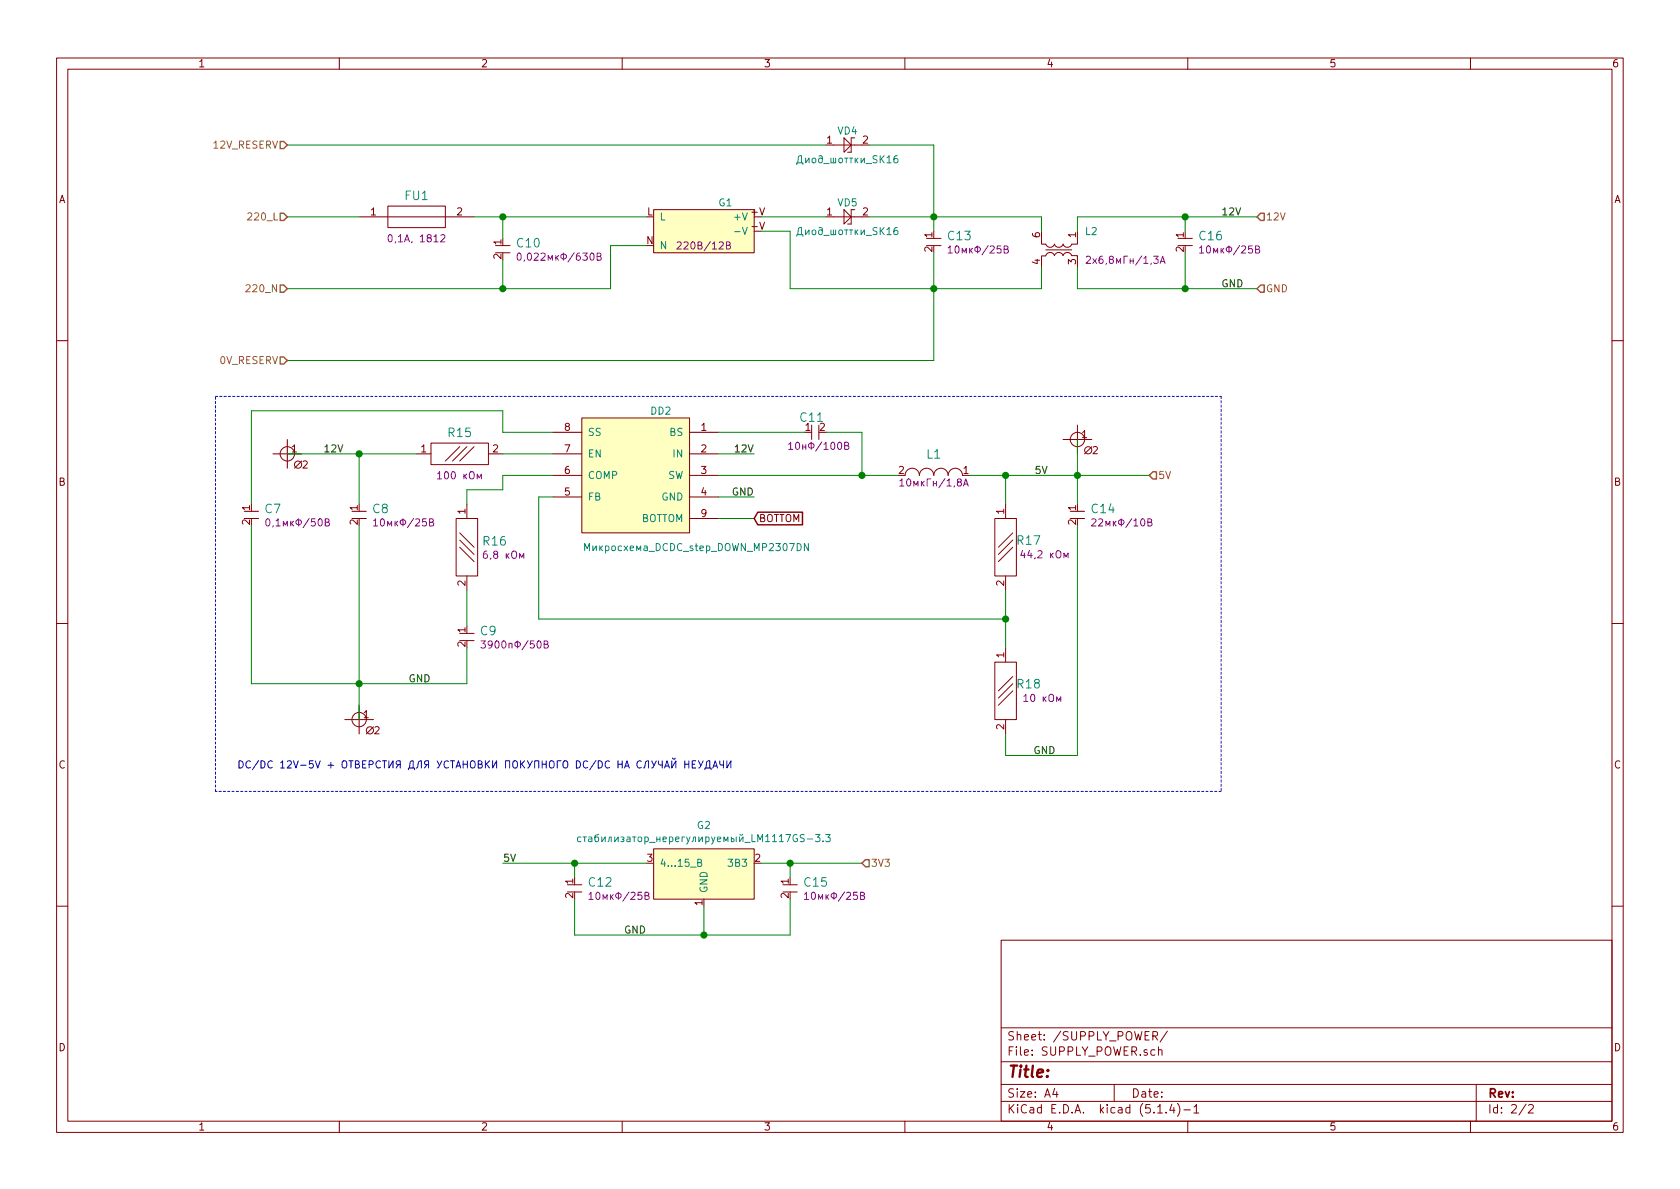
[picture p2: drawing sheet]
<svg xmlns="http://www.w3.org/2000/svg" width="297mm" height="210mm" viewBox="0 0 297 210" stroke-linecap="round" stroke-linejoin="round" font-family="sans-serif">
<g fill="none" stroke="#840000" stroke-width=".18">
<path d="M10 10.3h277v189.9h-277zM12 12.2h273v186.1h-273zM60 10.3v1.9M110 10.3v1.9M160 10.3v1.9M210 10.3v1.9M260 10.3v1.9M63.5 38.3h20.3M68.6 36.4h10.1v3.9h-10.1zM115.6 37.1h17.7v7.6h-17.7zM147.3 38.3h5.1M147.3 25.6h5.1"/>
<path d="M149.2 24.4l1.3 1.2-1.3 1.3zM149.2 37.1l1.3 1.2-1.3 1.3zM150.5 24.4v2.5h-.6M150.5 37.1v2.5h-.6M87.6 43.4h2.6M87.6 44.7h2.6M163.8 42.2h2.6M163.8 43.4h2.6M184.1 42.2v1h.8a.8 .8 0 0 0 .8 .5 .8 .8 0 0 0 .7-.5 .8 .8 0 0 0 .8 .5 .8 .8 0 0 0 .8-.5 .8 .8 0 0 0 .7 .5 .8 .8 0 0 0 .8-.5h1v-1M184.1 45.3h.8M184.9 45.2a.8 .8 0 0 1 .8-.6 .8 .8 0 0 1 .7 .6 .8 .8 0 0 1 .8-.6 .8 .8 0 0 1 .8 .6 .8 .8 0 0 1 .7-.6 .8 .8 0 0 1 .8 .6h1v.4M184.9 44.2h4.6"/>
<path d="M208.3 42.2h2.5M208.3 43.4h2.5M10 60.2h2M50.8 77.7v5.1M76.2 78.4h10.2v3.8h-10.2zM81.3 79l-2.6 2.5M82.5 79l-2.5 2.5M83.8 79l-2.5 2.5M97.8 76.4h5.1M102.9 73.9h19v20.3h-19zM121.9 76.4h5.1M143.5 75.2v2.5"/>
<path d="M144.8 75.2v2.5M188 77.7h5M190.5 75.2v5.1M193 79l-1.2 1.3M285 60.2h2M43.2 90.4h2.5M43.2 91.7h2.5M48.3 80.3h5M53.3 81.5l-1.2 1.3M62.2 90.4h2.6M62.2 91.7h2.6M73.7 80.3h2.5"/>
<path d="M80.6 91.7h3.9v10.1h-3.9zM81.3 94.2l2.5 2.6M81.3 95.5l2.5 2.5M81.3 96.8l2.5 2.5M82.5 89.1v2.6M86.4 80.3h2.5M97.8 80.3h5.1M97.8 84.1h5.1M97.8 87.9h5.1M121.9 91.7h5.1M121.9 80.3h5.1M121.9 84.1h5.1"/>
<path d="M121.9 87.9h5.1M160 84.1a1.27 1.27 0 0 1 1.3-1.3 1.27 1.27 0 0 1 1.3 1.3 1.27 1.27 0 0 1 1.2-1.3 1.27 1.27 0 0 1 1.3 1.3 1.27 1.27 0 0 1 1.3-1.3 1.27 1.27 0 0 1 1.2 1.3 1.27 1.27 0 0 1 1.3-1.3 1.27 1.27 0 0 1 1.3 1.3M175.9 91.7h3.8v10.1h-3.8zM177.8 89.1v2.6M179.1 94.2l-2.6 2.6M179.1 95.5l-2.6 2.5M179.1 96.8l-2.6 2.5M189.2 90.4h2.6M189.2 91.7h2.6M10 110.3h2M81.3 112h2.5M81.3 113.3h2.5"/>
<path d="M82.5 101.8v2.6M175.9 117.1h3.8v10.1h-3.8zM177.8 101.8v2.6M177.8 114.5v2.6M179.1 119.6l-2.6 2.6M285 110.3h2M61 127.2h5M63.5 124.7v5.1M66 128.5l-1.2 1.3M177.8 127.2v2.6M179.1 120.9l-2.6 2.5M179.1 122.2l-2.6 2.5"/>
<path d="M100.3 156.5h2.6M100.3 157.7h2.6M115.6 150.1h17.7v8.9h-17.7zM138.4 156.5h2.6M138.4 157.7h2.6M10 160.2h2M177 166.3h108v32h-108zM285 160.2h2M60 198.3v1.9M110 198.3v1.9M160 198.3v1.9M177 194.8h108"/>
<path d="M177 191.8h108M177 187.8h108M177 181.8h108M186.5 192.5l-.4 1h1M186.8 193v1M197 191.8v3M203.8 183.2l.7-.1 .2-.2-.1-.3-.2-.2h-.6v1.5M204.2 183.2l.5 .7M204.7 196.8h.8M204.8 185.7l.3-.1 .3 .1 .1 .9M204.8 185.1v1.5M206.2 196.7v.1"/>
<path d="M206.4 182.3l-1.3 2M207.2 195.2l-.4 1.1h.9M207.5 195.8v1M208.2 195.1a1.71 1.71 0 0 1 0 2.3M209.3 196.3h1.2M210 198.3v1.9M211.1 195.8l.4-.5v1.5M211.1 196.8h.9M260 198.3v1.9M261 191.8v6.5M269.8 195.2l-1.2 2M270.3 195.5l.2-.2h.3l.3 .5-.9 1h.9"/>
<circle cx="190.5" cy="77.7" r="1.27"/>
<circle cx="192.4" cy="79.6" r=".63"/>
<circle cx="50.8" cy="80.3" r="1.27"/>
<circle cx="52.7" cy="82.2" r=".63"/>
<circle cx="63.5" cy="127.2" r="1.27"/>
<circle cx="65.4" cy="129.2" r=".63"/>
</g>
<g fill="none" stroke="#840084" stroke-width=".18">
<path d="M68.8 41.6l.1-.1a.69 .69 0 0 1 .5 .6 .69 .69 0 0 1-.5 .7l-.2-.3-.1-.2zM78 41.6l.4-.1 .3 .4-.1 .2-.7 .7h.8M91.5 44.9l.2-.2a.69 .69 0 0 1 .5 .7 .69 .69 0 0 1-.5 .6l-.2-.1-.1-.4zM92.8 46l-.2 .2M93.4 44.9l.1-.2a.67 .67 0 0 1 .5 .7 .67 .67 0 0 1-.5 .6l-.2-.2-.1-.3zM94.5 44.9l.4-.2 .3 .4-.1 .2-.7 .7h.8M103 44.7h.8l-.4 .5 .4 .2v.4l-.2 .2-.6-.1M104.4 44.9l.2-.2a.69 .69 0 0 1 .4 .7 .69 .69 0 0 1-.4 .6l-.2-.2-.1-.3zM105.6 45.4l.5-.1 .1-.2v-.2l-.6-.2v1.3h.5l.1-.1 .1-.3-.3-.2M119.7 42.9l.5-.1 .2 .3v.2l-.7 .7h.7M120.9 42.9l.5-.1 .2 .1 .1 .2-.1 .2-.7 .7h.8M127.2 42.9l.5-.1 .2 .3-.1 .2-.7 .7h.8"/>
<path d="M128.4 43.4l.6-.1 .1-.2-.1-.2-.6-.1v1.2h.5l.2-.1 .1-.3-.3-.2M167.6 43.8l.4-.3v1.2M167.6 44.7h.8M169 43.6l.2-.1a.69 .69 0 0 1 .4 .6 .69 .69 0 0 1-.4 .6l-.2-.1-.1-.3zM170.1 44.7v-.8l.4 .7 .3-.7v.8M175.1 43.6l.5-.1 .2 .3-.1 .2-.7 .7h.8M177 43.5h-.6l-.1 .6 .2-.1 .5 .1v.5l-.2 .1-.5-.1M177.5 44.1l.6-.1 .1-.2v-.2l-.7-.1v1.2h.6l.1-.1 .1-.3-.3-.2M192.1 45.4l.5-.1 .2 .4-.8 .9h.8M193.2 45.7l.7 .9M193.9 45.7l-.7 .9M194.9 45.3l-.3 .1a.81 .81 0 0 0 0 1.2l.3-.1 .1-.5-.2-.2h-.2l-.3 .2"/>
<path d="M203.6 46.5l-.1 .3M204 45.3h.8l-.5 .5 .4 .1v.6l-.2 .1-.5-.1M205.1 46.6l.5-1.3 .4 1.3M205.3 46.2h.6M212.1 43.8l.3-.3v1.2M212.1 44.7h.7M213.4 43.6l.2-.1a.69 .69 0 0 1 .4 .6 .69 .69 0 0 1-.4 .6l-.2-.1-.1-.3zM214.6 44.7v-.8l.3 .7 .4-.7v.8M219.5 43.6l.5-.1 .2 .3v.2l-.7 .7h.7M221.4 43.5h-.6l-.1 .6 .2-.1 .5 .1v.5l-.2 .1-.5-.1M222 44.1l.6-.1 .1-.2-.1-.2-.6-.1v1.2h.5l.2-.1v-.3l-.3-.2M139.4 78.6l.4-.4v1.3"/>
<path d="M139.4 79.5h.8M140.8 78.3l.2-.1a.69 .69 0 0 1 .4 .6 .69 .69 0 0 1-.4 .7l-.2-.2-.1-.3zM148.2 78.3l.2-.1a.67 .67 0 0 1 .4 .6 .67 .67 0 0 1-.4 .7l-.3-.5zM149.4 78.8h.5l.1-.2v-.3l-.6-.1v1.3h.5l.1-.2 .1-.3-.3-.2M47.1 91.9l.2-.2a.67 .67 0 0 1 .4 .7 .67 .67 0 0 1-.4 .6l-.3-.2v-.3zM48.3 93l-.1 .2M48.8 92.1l.4-.4v1.3M48.8 93h.7M55.7 91.7h-.6l-.1 .6 .2-.1 .5 .1v.6l-.2 .1-.5-.1M56.4 91.9l.1-.2a.67 .67 0 0 1 .5 .7 .67 .67 0 0 1-.5 .6l-.3-.5zM57.5 92.3h.6l.1-.2-.1-.2-.6-.2v1.3h.5l.2-.1v-.3l-.3-.3M66 92.1l.4-.4v1.3"/>
<path d="M66 93h.8M67.4 91.9l.2-.2a.69 .69 0 0 1 .4 .7 .69 .69 0 0 1-.4 .6l-.2-.1-.1-.4zM68.5 93v-.8l.4 .6 .3-.6v.8M73.5 91.9l.5-.2 .2 .4-.1 .2-.7 .7h.8M75.4 91.7h-.6l-.1 .6 .2-.1 .5 .1v.6l-.2 .1-.5-.1M75.9 92.3h.6l.1-.2v-.2l-.7-.2v1.3h.5l.2-.1 .1-.3-.3-.3M77.4 83.8l.3-.4v1.3M77.4 84.7h.7M78.7 83.5l.2-.1a.67 .67 0 0 1 .4 .6 .67 .67 0 0 1-.4 .7l-.2-.1-.1-.4zM83.1 83.6l.2-.2a.45 .45 0 0 1 .5 .4v.4l-.1 .4h-.5a.92 .92 0 0 1-.1-1zM84.4 84.7v-.9l.3 .7 .4-.7v.9M86.1 97.5h-.4a.87 .87 0 0 0 0 1.2l.4-.1v-.5l-.4-.2-.2 .3"/>
<path d="M86.8 98.7l-.1 .2M90.6 97.6l.2-.1a.45 .45 0 0 1 .5 .4v.4l-.1 .4h-.5a.92 .92 0 0 1-.1-1.1zM91.9 98.7v-.8l.4 .6 .3-.6v.8M159.1 85l.4-.3v1.2M159.1 85.9h.7M160.4 84.8l.2-.1a.67 .67 0 0 1 .5 .6 .67 .67 0 0 1-.5 .6l-.3-.4zM161.6 85.9v-.8l.4 .7 .3-.7v.8M167.4 85.9h.8M168.8 85.9l-.1 .2M169.5 85.2l-.2-.1v-.3l.2-.1 .4 .1v.3l-.5 .2-.1 .2v.2l.2 .2h.4l.1-.2-.1-.4-.2-.1M170.4 85.9l.4-1.2 .4 1.2M170.5 85.6h.6"/>
<path d="M180.8 97.3l-.3 .9h.8M181.1 97.8v.8M182 97.3l-.3 .9h.8M186.8 97.6l.2-.2a.47 .47 0 0 1 .6 .4l-.1 .7-.2 .1h-.4a1 1 0 0 1-.1-1zM188.1 98.6v-.8l.4 .7 .3-.7v.8M193 91.9l.5-.2 .3 .4-.8 .9h.8M194.3 91.9l.4-.2 .3 .4-.1 .2-.7 .7h.8M195.5 93v-.8l.4 .6 .3-.6v.8M200.5 93h.7M201.8 91.9l.2-.2a.67 .67 0 0 1 .4 .7 .67 .67 0 0 1-.4 .6l-.3-.5zM202.9 92.3h.6l.1-.2v-.2l-.7-.2v1.3h.6l.1-.1 .1-.3-.3-.3M85 113.3h.8l-.4 .5 .4 .1v.5l-.2 .2-.6-.1"/>
<path d="M87 113.9l-.2 .2h-.3l-.2-.2 .1-.4 .1-.2h.3l.2 .3a.97 .97 0 0 1-.2 .9l-.4 .1M95.1 113.5l.1-.2a.67 .67 0 0 1 .5 .7 .67 .67 0 0 1-.5 .6l-.3-.5zM96.2 113.9h.6v-.4l-.6-.2v1.3h.5l.3-.2v-.2l-.4-.3M181 123.1l.4-.3v1.2M181 124h.7M182.3 122.9l.2-.1a.67 .67 0 0 1 .5 .6 .67 .67 0 0 1-.5 .6l-.3-.4zM185.5 123l.1-.1a.42 .42 0 0 1 .6 .1 .88 .88 0 0 1-.2 1h-.4a1.07 1.07 0 0 1-.1-1zM186.8 124v-.8l.4 .7 .4-.7v.8M104.1 158.1l.4-.3v1.2M104.1 159h.8M105.5 157.9l.2-.1a.69 .69 0 0 1 .4 .6 .69 .69 0 0 1-.4 .6l-.2-.1-.1-.3zM106.6 159v-.8l.4 .7 .3-.7v.8"/>
<path d="M111.6 157.9l.5-.1 .2 .3-.1 .2-.7 .7h.8M113.5 157.8h-.6l-.1 .6 .2-.1 .5 .1v.5l-.2 .1-.5-.1M114 158.4l.6-.1 .1-.2v-.2l-.7-.1v1.2h.6l.1-.1 .1-.3-.3-.2M142.2 158.1l.4-.3v1.2M142.2 159h.8M143.6 157.9l.2-.1a.69 .69 0 0 1 .4 .6 .69 .69 0 0 1-.4 .6l-.2-.1-.1-.3zM144.7 159v-.8l.4 .7 .3-.7v.8M149.7 157.9l.5-.1 .2 .3-.1 .2-.7 .7h.8M151.6 157.8h-.6l-.1 .6 .2-.1 .5 .1v.5l-.2 .1-.5-.1M152.1 158.4l.6-.1 .1-.2v-.2l-.7-.1v1.2h.6l.1-.1 .1-.3-.3-.2"/>
</g>
<g fill="#ffffc2" stroke="#ffffc2" stroke-width=".18">
<path d="M115.6 150.1h17.7v8.9h-17.7z"/>
<path d="M102.9 73.9h19v20.3h-19z"/>
<path d="M115.6 37.1h17.7v7.6h-17.7z"/>
</g>
<g fill="none" stroke="#008484" stroke-width=".18">
<path d="M140.9 29.1v-.3h1.1v.3M141 28.8l.2-1 .2-.3h.3v1.3M142.4 28v.8l.7-.8v.8M143.6 28.1l.2-.1 .4 .1v.5l-.1 .1-.3 .1-.2-.1zM144.8 27.6l.4-.1 .2 .3-.1 .9-.1 .1-.3-.1-.2-.1 .2-.6h.3l.2 .1M145.6 28.9h1M153.1 28.9h1M155.1 27.6l-.5-.1-.2 .2v.3l.6 .3 .1 .3-.3 .2-.4-.1M155.6 27.5v1.3M155.8 28.1l.5 .7M156.3 27.5l-.7 .8M156.8 27.9l.4-.4v1.3"/>
<path d="M156.8 28.8h.8M158.6 27.5l-.4 .2-.2 .4 .1 .6 .2 .1 .3-.1 .2-.1-.2-.5-.3-.1-.3 .3M129.9 41h1M131.3 40.2l.4 1.2 .4-1.2M140.9 41.8v-.3h1.1v.3M141 41.5l.2-1 .2-.3h.3v1.3M142.4 40.7v.8l.7-.8v.8M143.6 40.8l.2-.1 .4 .1v.5l-.1 .1-.3 .1-.2-.1zM144.8 40.3l.4-.1 .2 .3-.1 .9-.1 .1-.3-.1-.2-.1 .2-.6h.3l.2 .1M145.6 41.6h1M153.1 41.6h1M155.1 40.3l-.5-.1-.2 .2v.3l.6 .3 .1 .3-.3 .2-.4-.1"/>
<path d="M155.6 40.2v1.3M155.8 40.8l.5 .7M156.3 40.2l-.7 .8M156.8 40.6l.4-.4v1.3M156.8 41.5h.8M158.6 40.2l-.4 .2-.2 .4 .1 .6 .2 .1 .3-.1 .2-.1-.2-.5-.3-.1-.3 .3M103.4 97.4v-1.3l.4 .9 .4-.9v1.3M104.8 96.5v.9l.6-.9v.9M106 96.5v.9M106.1 96.9l.4 .5M106.5 96.5l-.5 .5M107.1 96.6l.3-.1 .3 .3-.2 .5h-.4"/>
<path d="M107.1 96.5v1.3M108.2 96.7l.2-.2 .4 .2v.4l-.1 .2-.3 .1-.2-.1zM137.2 96.1h.8l-.5 .5 .4 .1 .1 .4-.3 .3-.5-.1M138.6 96.2l.2-.1a.69 .69 0 0 1 .4 .6 .69 .69 0 0 1-.4 .7l-.3-.3v-.2zM139.6 96.1h.8l-.5 1.3M140.9 96.1a.64 .64 0 0 1 .8 .6 .64 .64 0 0 1-.8 .7zM142.9 96.1v1.3l-.7-1.3v1.3M102.7 148.1l-.4-.1-.2 .2 .1 .6h.5M103.1 148h.6M103.4 148v.8M104.1 148.1h.5v.7M104.6 148.3l-.4 .1-.2 .1 .1 .3h.5"/>
<path d="M105.8 147.5l-.5 .2-.1 .2v.7l.2 .2h.3l.1-.2-.1-.5-.3-.1-.2 .1M106.4 148v.8l.6-.8v.8M107.5 148.8l.4-.8h.2v.8M108.7 148v.8l.6-.8v.8M109.8 148.1l.3-.1 .2 .2-.2 .2 .2 .2v.2h-.5M110 148.4h.1M110.9 148.1h.5v.7M111.4 148.3l-.4 .1-.2 .1 .1 .3h.5M111.8 148h.6M112.1 148v.8M112.9 148.1l.3-.1 .2 .1v.7h-.3l-.3-.2zM114 148.1l.4-.1 .2 .2-.1 .6h-.5"/>
<path d="M114 148v1.3M114.9 149h.9M116.1 148.4h.6M116.1 148v.8M116.7 148v.8M122.1 153.3h1M123.4 152.5h.5l.1-.2v-.2l-.6-.2v1.3h.5l.1-.1 .1-.3-.3-.3M128.7 151.9h.8l-.4 .5 .4 .1-.1 .7h-.5l-.2-.1M131.7 149h.9M132.9 147.6v1.2h.7M134 148.8v-1.2l.4 .9 .4-.9v1.2M135.4 147.9l.3-.3v1.2"/>
<path d="M135.4 148.8h.7M136.6 147.9l.3-.3v1.2M136.6 148.8h.7M137.8 147.9l.4-.3v1.2M137.8 148.8h.7M138.9 147.6h.9l-.6 1.2M140.9 147.6a.59 .59 0 0 0-.7 .6 .59 .59 0 0 0 .7 .6l.1-.5h-.3M142.2 147.6h-.5l-.2 .1v.4l.6 .2 .1 .3-.2 .2h-.5M142.7 148.4h1M144.2 147.6h.8l-.4 .5 .3 .1 .1 .4-.3 .2-.5-.1M145.5 148.7v.1M146 147.6h.8l-.4 .5 .3 .1v.6h-.5l-.2-.1"/>
</g>
<path d="M38.1 70.1h177.8M215.9 70.1v69.8M38.1 139.9v-69.8M215.9 139.9h-177.8" fill="none" stroke="#0000c2" stroke-width=".18" stroke-dasharray=".4 .4"/>
<g fill="none" stroke="#008400" stroke-width=".18">
<path d="M50.8 38.3h12.7M50.8 25.6h95.2M83.8 38.3h30.5M88.9 38.3v3.9M134.6 38.3h11.4M153.7 25.6h11.4v15.3M153.7 38.3h30.4v2.6M209.5 38.3v2.6M222.2 38.3h-31.7v2.6M88.9 46v5M114.3 43.4h-6.4v7.6h-57.1M134.6 40.9h5.1v10.1h44.4v-3.8"/>
<path d="M165.1 44.7v19h-114.3M190.5 47.2v3.8h31.7M209.5 44.7v6.3M97.8 76.4h-8.9v-3.8h-44.5v16.5M127 76.4h15.2M146 76.4h6.4v7.7M190.5 77.7v11.4M44.4 93v27.9h38.1v-6.4M50.8 80.3h22.9M63.5 80.3v8.8M63.5 93v34.2M88.9 80.3h8.9"/>
<path d="M97.8 84.1h-8.9v2.5h-6.4v2.5M97.8 87.9h-2.6v21.6h82.6M127 80.3h6.3M127 84.1h31.7M127 91.7h6.3M127 87.9h6.3M171.4 84.1h31.8M177.8 84.1v5M190.5 93v40.6h-12.7v-3.8M82.5 104.4v6.3M177.8 104.4v10.1M88.9 152.6h25.4"/>
<path d="M101.6 159v6.3h38.1v-6.3M101.6 152.6v2.6M134.6 152.6h17.8M139.7 152.6v2.6M124.5 160.3v5"/>
</g>
<path d="M49.5 25h.7l.6 .6-.6 .7h-.7zM49.5 37.7h.7l.6 .6-.6 .7h-.7zM222.9 37.7h.6v1.3h-.6l-.7-.7zM49.5 50.4h.7l.6 .6-.6 .7h-.7zM222.9 50.4h.6v1.3h-.6l-.7-.7zM49.5 63.1h.7l.6 .6-.6 .7h-.7zM203.8 83.4h.7v1.3h-.7l-.6-.6zM153 152h.7v1.3h-.7l-.6-.7z" fill="none" stroke="#848400" stroke-width=".25"/>
<path d="M43.5 50.5l.5-.2 .2 .4v.2l-.8 .7h.8" fill="none" stroke="#848400" stroke-width=".18"/>
<path d="M134 90.6h7.9v2.2h-7.9l-.7-1.1z" fill="none" stroke="#840000" stroke-width=".25"/>
<g fill="none" stroke="#0000c2" stroke-width=".18">
<path d="M55.8 134.5l.4 1.3 .4-1.3M64.1 135.1h.4M64.7 134.5h-.6v1.3h.6M65.3 135.2l.6-.1 .1-.1-.1-.3-.2-.2h-.4v1.3M67.3 134.7a.6 .6 0 0 0-.9 .4 .6 .6 0 0 0 .6 .7l.3-.1M67.6 134.5h.8M68 134.5v1.3M68.8 134.5v1.3l.7-1.3v1.3M70.5 135.2l-.5 .6M70.8 135.2l-.6-.1-.2-.1 .1-.3 .2-.2h.5v1.3M72.2 136.1v-.3h1.1v.3M72.4 135.8l.1-1 .2-.3h.4v1.3"/>
<path d="M73.6 135.8l.2-.2 .2-.7a.45 .45 0 0 1 .5-.4v1.3M75.5 135.2l-.4 .6M75.8 135.2l-.7-.1v-.4l.2-.2h.5v1.3M77.3 134.5l.4 .9M78.1 134.5l-.5 1.1-.3 .2M79.3 134.7a.51 .51 0 0 0-.6 0 .51 .51 0 0 0-.2 .6 .46 .46 0 0 0 .3 .5 .46 .46 0 0 0 .5-.1M79.7 134.5h.7M80 134.5v1.3M80.6 135.8l.5-1.3 .4 1.3M80.7 135.5h.7M81.9 135.1h.7M81.9 134.5v1.3"/>
<path d="M82.6 134.5v1.3M83.2 134.7a.45 .45 0 0 1 .7 0 .88 .88 0 0 1-.2 1.1h-.4a1.07 1.07 0 0 1-.1-1.1zM84.6 135.1h.5l.1-.2v-.2l-.6-.2v1.3h.4l.2-.1 .1-.3-.3-.3M85.8 134.5v1.3M86 135.1l.5 .7M86.5 134.5l-.7 .8M87.1 134.5v1.3l.7-1.3v1.3M89.4 135.8v-1.3h.7v1.3M90.7 134.7l.3-.2a.44 .44 0 0 1 .5 .5l-.1 .6-.2 .2h-.4a1 1 0 0 1-.1-1.1zM92 134.5v1.3M92.2 135.1l.6 .7M92.8 134.5l-.8 .8"/>
<path d="M93.3 134.5l.4 .9M94.1 134.5l-.6 1.1-.2 .2M94.5 135.8v-1.3h.7v1.3M95.9 135.1h.7M95.9 134.5v1.3M96.6 134.5v1.3M97.2 134.7a.45 .45 0 0 1 .7 0 .88 .88 0 0 1-.2 1.1h-.4a1.07 1.07 0 0 1-.1-1.1zM99.2 134.5h-.7v1.3M99.6 134.7l.2-.2a.44 .44 0 0 1 .6 .5l-.1 .6-.2 .2h-.4a1 1 0 0 1-.1-1.1zM101.9 134.5a.64 .64 0 0 1 .7 .7 .64 .64 0 0 1-.7 .6zM103.9 134.7a.51 .51 0 0 0-.6 0 .51 .51 0 0 0-.2 .6 .46 .46 0 0 0 .3 .5 .46 .46 0 0 0 .5-.1M105.4 134.5l-1.1 1.6"/>
<path d="M105.8 134.5a.64 .64 0 0 1 .7 .7 .64 .64 0 0 1-.7 .6zM107.8 134.7a.6 .6 0 0 0-.9 .4 .6 .6 0 0 0 .6 .7l.3-.1M109.3 135.1h.7M109.3 134.5v1.3M110 134.5v1.3M110.4 135.8l.4-1.3 .5 1.3M110.5 135.5h.7M113.4 134.7a.6 .6 0 0 0-.8 .4 .6 .6 0 0 0 .6 .7l.2-.1M113.8 135.8l.2-.2 .1-.7a.45 .45 0 0 1 .6-.4v1.3M115.2 134.5l.4 .9M116.1 134.5l-.6 1.1-.3 .2M116.4 134.5l.1 .6 .6 .2"/>
<path d="M117.1 134.5v1.3M117.5 135.8l.4-1.3 .5 1.3M117.6 135.5h.6M118.8 134.5v1.3l.7-1.3v1.3M118.9 134.1l.2 .1 .3-.1M121.1 135.1h.7M121.1 134.5v1.3M121.8 134.5v1.3M122.4 135.1h.4M123 134.5h-.6v1.3h.6M123.5 134.5l.4 .9M124.3 134.5l-.5 1.1-.3 .2"/>
<path d="M124.6 136.1v-.3h1.1v.3M124.8 135.8l.1-1 .3-.3h.3v1.3M126 135.8l.5-1.3 .4 1.3M126.2 135.5h.6M127.3 134.5v.6l.6 .2M127.9 134.5v1.3M128.5 134.5v1.3l.7-1.3v1.3"/>
</g>
<g fill="#008400" stroke="#008400" stroke-width=".25">
<circle cx="165.1" cy="38.3" r=".51"/>
<circle cx="209.6" cy="38.3" r=".51"/>
<circle cx="63.5" cy="80.3" r=".51"/>
<circle cx="177.8" cy="109.5" r=".51"/>
<circle cx="165.1" cy="51" r=".51"/>
<circle cx="209.6" cy="51" r=".51"/>
<circle cx="63.5" cy="120.9" r=".51"/>
<circle cx="152.4" cy="84.1" r=".51"/>
<circle cx="177.8" cy="84.1" r=".51"/>
<circle cx="88.9" cy="38.3" r=".51"/>
<circle cx="124.5" cy="165.3" r=".51"/>
<circle cx="190.5" cy="84.1" r=".51"/>
<circle cx="88.9" cy="51" r=".51"/>
<circle cx="101.6" cy="152.6" r=".51"/>
<circle cx="139.7" cy="152.6" r=".51"/>
</g>
<text font-size="2.8" fill="#840000" x="178" y="190.5">Title:</text>
<g font-size="2.1" fill="#008484">
<text x="71.7" y="35.4">FU1</text>
<text x="91.5" y="43.8">C10</text>
<text x="167.7" y="42.5">C13</text>
<text x="212.1" y="42.5">C16</text>
<text x="79.3" y="77.3">R15</text>
<text x="141.6" y="74.6">C11</text>
<text x="163.9" y="81.1">L1</text>
<text x="46.9" y="90.7">C7</text>
<text x="65.9" y="90.7">C8</text>
<text x="193.1" y="90.7">C14</text>
<text x="85.5" y="96.5">R16</text>
<text x="179.9" y="96.3">R17</text>
<text x="85" y="112.3">C9</text>
<text x="179.9" y="121.7">R18</text>
<text x="104.2" y="156.8">C12</text>
<text x="142.3" y="156.8">C15</text>
</g>
<g font-size="2.1" fill="#840000">
<text x="178" y="184">Sheet: /SUPPLY_POWER/</text>
<text x="178" y="186.7">File: SUPPLY_POWER.sch</text>
<text x="178" y="196.9">KiCad E.D.A. kicad (5.1.4)-1</text>
<text x="178" y="194.1">Size: A4</text>
<text x="200" y="194.1">Date:</text>
<text x="263" y="194.1">Rev:</text>
<text x="263" y="196.9">Id: 2/2</text>
</g>
<g font-size="1.8" fill="#840000">
<text x="35" y="11.9">1</text>
<text x="85" y="11.9">2</text>
<text x="135" y="11.9">3</text>
<text x="185" y="11.9">4</text>
<text x="235" y="11.9">5</text>
<text x="285" y="11.9">6</text>
<text x="146.2" y="25.4">1</text>
<text x="152.6" y="25.4">2</text>
<text x="10.4" y="35.9">A</text>
<text x="285.4" y="35.9">A</text>
<text x="65.6" y="38.1">1</text>
<text x="80.8" y="38.1">2</text>
<text x="114.4" y="38.1">L</text>
<text x="132.9" y="38.1">+V</text>
<text x="133.1" y="40.6">-V</text>
<text x="146.2" y="38.1">1</text>
<text x="152.6" y="38.1">2</text>
<text x="88.6" y="45.8" transform="rotate(-90 88.6 45.8)">2</text>
<text x="88.6" y="43.3" transform="rotate(-90 88.6 43.3)">1</text>
<text x="114.3" y="43.2">N</text>
<text x="164.8" y="44.5" transform="rotate(-90 164.8 44.5)">2</text>
<text x="164.8" y="42" transform="rotate(-90 164.8 42)">1</text>
<text x="183.9" y="46.8" transform="rotate(-90 183.9 46.8)">4</text>
<text x="183.9" y="42" transform="rotate(-90 183.9 42)">6</text>
<text x="190.2" y="46.8" transform="rotate(-90 190.2 46.8)">3</text>
<text x="190.2" y="42" transform="rotate(-90 190.2 42)">1</text>
<text x="209.3" y="44.5" transform="rotate(-90 209.3 44.5)">2</text>
<text x="209.3" y="42" transform="rotate(-90 209.3 42)">1</text>
<text x="99.8" y="76.2">8</text>
<text x="124" y="76.2">1</text>
<text x="142.4" y="76.2">1</text>
<text x="191.3" y="77.5">1</text>
<text x="51.6" y="80">1</text>
<text x="53.5" y="82.8">2</text>
<text x="74.4" y="80">1</text>
<text x="87.1" y="80">2</text>
<text x="99.8" y="83.8">6</text>
<text x="99.8" y="80">7</text>
<text x="124" y="80">2</text>
<text x="124" y="83.8">3</text>
<text x="158.9" y="83.8">2</text>
<text x="170.3" y="83.8">1</text>
<text x="193.2" y="80.3">2</text>
<text x="10.4" y="85.9">B</text>
<text x="99.8" y="87.6">5</text>
<text x="124" y="87.6">4</text>
<text x="285.4" y="85.9">B</text>
<text x="44.2" y="92.8" transform="rotate(-90 44.2 92.8)">2</text>
<text x="44.2" y="90.3" transform="rotate(-90 44.2 90.3)">1</text>
<text x="63.2" y="92.8" transform="rotate(-90 63.2 92.8)">2</text>
<text x="63.2" y="90.3" transform="rotate(-90 63.2 90.3)">1</text>
<text x="82.3" y="90.9" transform="rotate(-90 82.3 90.9)">1</text>
<text x="124" y="91.4">9</text>
<text x="134.1" y="92.3">BOTTOM</text>
<text x="177.5" y="90.9" transform="rotate(-90 177.5 90.9)">1</text>
<text x="190.2" y="92.8" transform="rotate(-90 190.2 92.8)">2</text>
<text x="190.2" y="90.3" transform="rotate(-90 190.2 90.3)">1</text>
<text x="82.3" y="103.6" transform="rotate(-90 82.3 103.6)">2</text>
<text x="177.5" y="103.6" transform="rotate(-90 177.5 103.6)">2</text>
<text x="82.3" y="111.9" transform="rotate(-90 82.3 111.9)">1</text>
<text x="82.3" y="114.4" transform="rotate(-90 82.3 114.4)">2</text>
<text x="177.5" y="116.3" transform="rotate(-90 177.5 116.3)">1</text>
<text x="64.3" y="127">1</text>
<text x="66.2" y="129.8">2</text>
<text x="177.5" y="129" transform="rotate(-90 177.5 129)">2</text>
<text x="10.4" y="135.9">C</text>
<text x="285.4" y="135.9">C</text>
<text x="114.5" y="152.4">3</text>
<text x="133.5" y="152.4">2</text>
<text x="101.3" y="158.8" transform="rotate(-90 101.3 158.8)">2</text>
<text x="101.3" y="156.3" transform="rotate(-90 101.3 156.3)">1</text>
<text x="124.2" y="160.1" transform="rotate(-90 124.2 160.1)">1</text>
<text x="139.4" y="158.8" transform="rotate(-90 139.4 158.8)">2</text>
<text x="139.4" y="156.3" transform="rotate(-90 139.4 156.3)">1</text>
<text x="10.4" y="185.9">D</text>
<text x="285.4" y="185.9">D</text>
<text x="35" y="199.9">1</text>
<text x="85" y="199.9">2</text>
<text x="135" y="199.9">3</text>
<text x="185" y="199.9">4</text>
<text x="235" y="199.9">5</text>
<text x="285" y="199.9">6</text>
</g>
<g font-size="1.8" fill="#008484">
<text x="148.2" y="23.8">VD4</text>
<text x="146.7" y="28.9">__SK16</text>
<text x="116.6" y="39">L</text>
<text x="127.1" y="36.5">G1</text>
<text x="130.1" y="39">+V</text>
<text x="146.7" y="41.6">__SK16</text>
<text x="148.2" y="36.5">VD5</text>
<text x="191.9" y="41.6">L2</text>
<text x="116.6" y="44.1">N</text>
<text x="103.9" y="77.1">SS</text>
<text x="115.1" y="73.3">DD2</text>
<text x="118.4" y="77.1">BS</text>
<text x="144.9" y="76.2">2</text>
<text x="103.9" y="80.9">EN</text>
<text x="119.1" y="80.9">IN</text>
<text x="103.9" y="88.5">FB</text>
<text x="103.9" y="84.7">COMP</text>
<text x="117" y="88.5">GND</text>
<text x="118.1" y="84.7">SW</text>
<text x="113.2" y="92.3">BOTTOM</text>
<text x="109.4" y="97.5">_DCDC_step_DOWN_MP2307DN</text>
<text x="117.4" y="148.9">__LM1117GS-3.3</text>
<text x="123.3" y="146.6">G2</text>
<text x="116.6" y="153.3">4...15_</text>
<text x="130.4" y="153.3">33</text>
<text x="125.1" y="158" transform="rotate(-90 125.1 158)">GND</text>
</g>
<g font-size="1.8" fill="#848400">
<text x="37.9" y="26.3">12V_RESERV</text>
<text x="44.3" y="39">220_L</text>
<text x="223.8" y="39">12V</text>
<text x="44.1" y="51.7">220_N</text>
<text x="223.8" y="51.7">GND</text>
<text x="38.9" y="64.4">0V_RESERV</text>
<text x="204.7" y="84.7">5V</text>
<text x="153.9" y="153.3">3V3</text>
</g>
<g font-size="1.8">
<text x="215.9" y="38.1">12V</text>
<text x="215.9" y="50.8">GND</text>
<text x="57.1" y="80">12V</text>
<text x="130.2" y="80">12V</text>
<text x="182.9" y="83.8">5V</text>
<text x="129.4" y="87.6">GND</text>
<text x="72.3" y="120.6">GND</text>
<text x="182.8" y="133.3">GND</text>
<text x="88.9" y="152.4">5V</text>
<text x="110.4" y="165.1">GND</text>
</g>
<g font-size="1.8" fill="#840084">
<text x="70" y="42.8">0,1, 1812</text>
<text x="94.9" y="46.1">0,022/630</text>
<text x="121.8" y="44.1">220/12</text>
<text x="170.8" y="44.8">10/25</text>
<text x="195.3" y="46.7">2x6,8/1,3</text>
<text x="215.2" y="44.8">10/25</text>
<text x="142.1" y="79.5">10/100</text>
<text x="79.6" y="84.8">100</text>
<text x="162.6" y="86">10/1,8</text>
<text x="50.2" y="93.1">0,1/50</text>
<text x="69.2" y="93.1">10/25</text>
<text x="196.2" y="93.1">22/10</text>
<text x="87.6" y="98.8">6,8</text>
<text x="182.8" y="98.7">44,2</text>
<text x="87.8" y="114.7">3900/50</text>
<text x="183.1" y="124.1">10</text>
<text x="107.3" y="159.1">10/25</text>
<text x="145.4" y="159.1">10/25</text>
</g>
<g font-size="1.8" fill="#0000c2">
<text x="41.9" y="135.9">DC/DC 12V-5V +</text>
<text x="57.9" y="135.9">DC/DC</text>
</g>
</svg>
